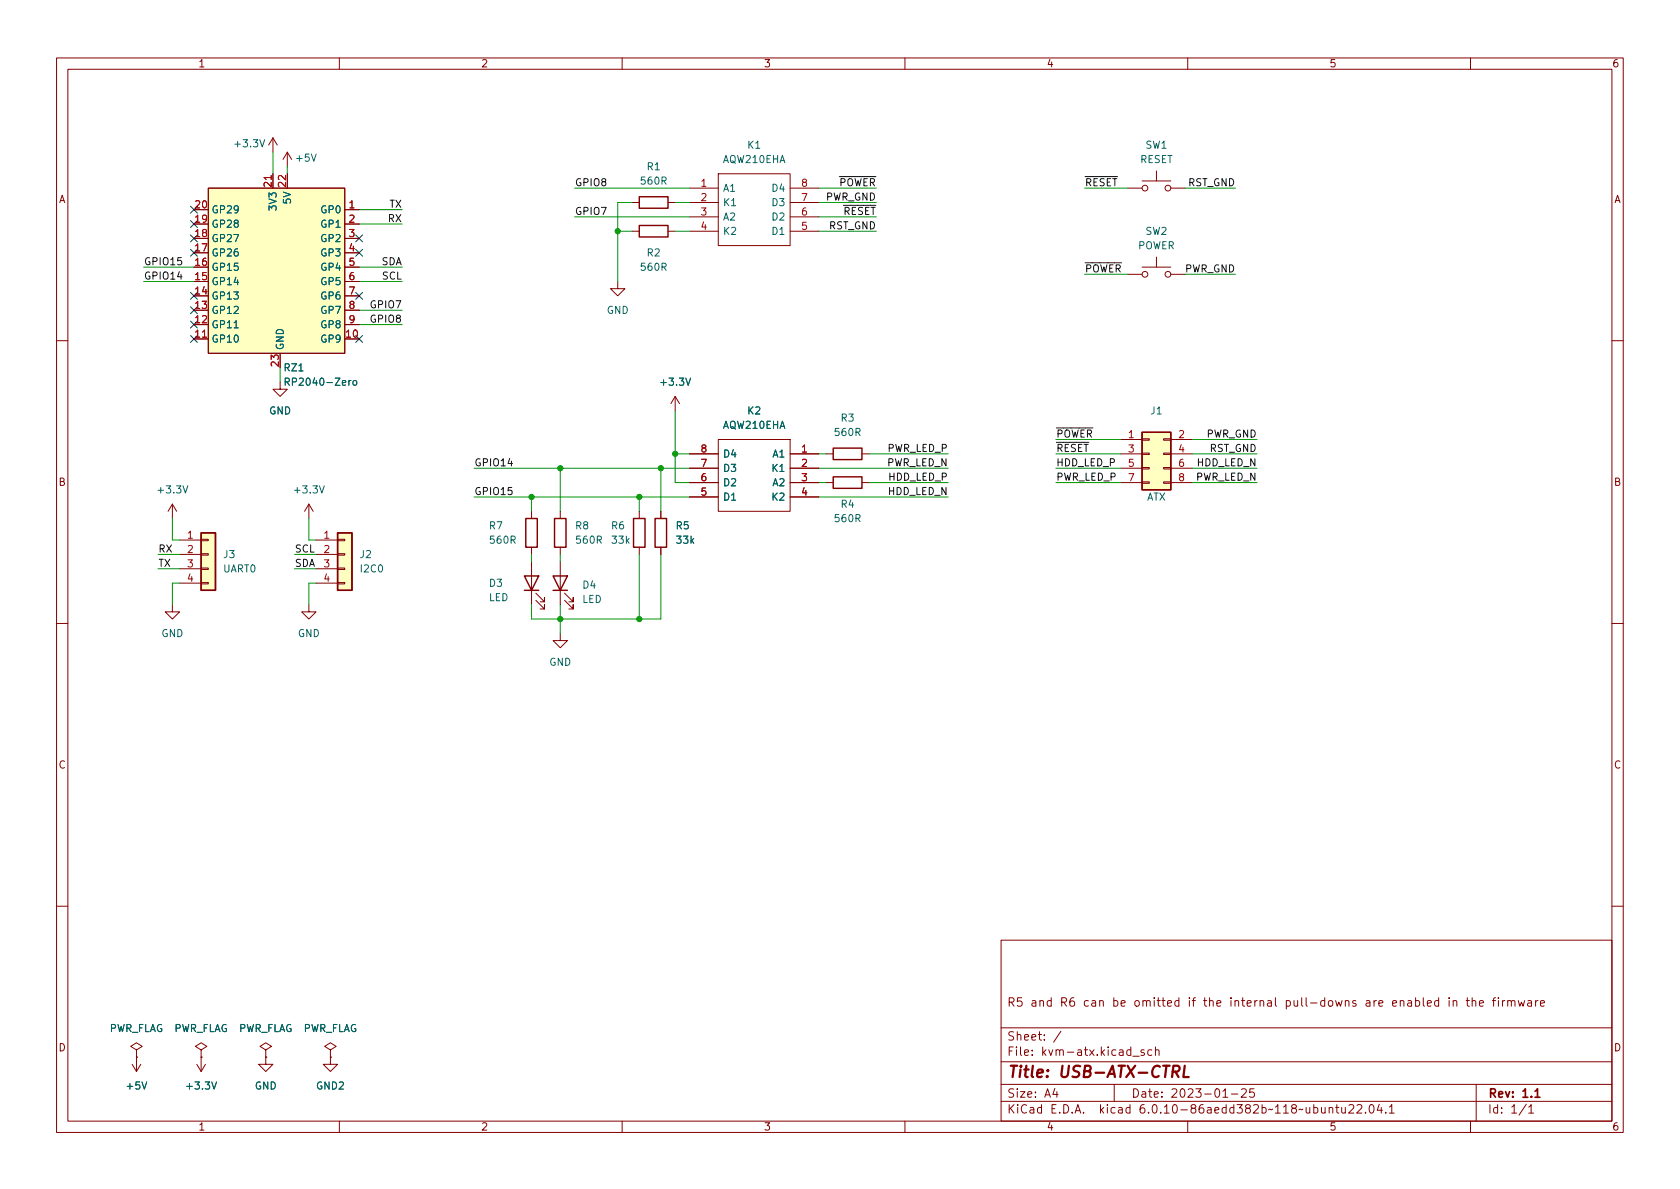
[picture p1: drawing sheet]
<svg xmlns="http://www.w3.org/2000/svg" width="297mm" height="210mm" viewBox="0 0 297 210" stroke-linecap="round" stroke-linejoin="round" font-family="sans-serif">
<g fill="none" stroke="#840000" stroke-width=".18">
<path d="M10 10.2h277v190.1h-277zM12 12.2h273v186.1h-273zM60 10.2v2M110 10.2v2M160 10.2v2M210 10.2v2M260 10.2v2M36.8 33.3h24.2v29.2h-24.2zM48.3 24.4v2.5M48.3 30.7v2.6M48.3 24.4l.7 1.2M48.3 24.4l-.8 1.2"/>
<path d="M50.8 26.9l-.8 1.3M50.8 26.9v2.6M50.8 26.9l.8 1.3M61 37.1h2.5M61 39.6h2.5M111.8 35.8h1.2M118.1 35.8h1.3M121.9 33.3h5.1M121.9 35.8h5.1M121.9 38.3h5.1M127 30.7h12.7v12.7h-12.7zM139.7 33.3h5.1"/>
<path d="M139.7 35.8h5.1M139.7 38.3h5.1M199.4 33.3h2.5M201.9 32h5.1M204.5 30.2v1.8M207 33.3h2.5M34.3 59.9h2.5M61 42.2h2.5M61 44.7h2.5M61 47.2h2.5M61 49.8h2.5M61 52.3h2.5"/>
<path d="M61 54.9h2.5M61 57.4h2.5M109.2 49.8v1.2h1.3l-1.3 1.3-1.3-1.3h1.3M111.8 40.9h1.2M118.1 40.9h1.3M121.9 40.9h5.1M139.7 40.9h5.1M199.4 48.5h2.5M201.9 47.2h5.1M204.5 45.5v1.7M207 48.5h2.5M10 60.2h2"/>
<path d="M49.5 67.6v1.2h1.3l-1.3 1.3-1.2-1.3h1.2M119.4 70.1l-.8 1.3M119.4 70.1v2.5M119.4 70.1l.7 1.3M127 77.7h12.7v12.7h-12.7zM198.1 77.7h3.8M201.9 77.6h1.3v.2h-1.3zM205.7 77.6h1.3v.2h-1.3zM207 77.7h3.8M285 60.2h2M30.5 89.1l.7 1.3M30.5 89.1v2.6"/>
<path d="M30.5 89.1l-.8 1.3M31.7 95.5h3.9M31.7 98h3.9M35.6 97.9h1.2v.3h-1.2zM35.6 95.4h1.2v.2h-1.2zM54.6 89.1l.8 1.3M54.6 89.1v2.6M54.6 89.1l-.8 1.3M55.9 95.5h3.8M55.9 98h3.8M59.7 97.9h1.3v.3h-1.3zM59.7 95.4h1.3v.2h-1.3z"/>
<path d="M94 90.4v1.3M94 96.8v1.2M94 99.3v7.6M99.1 90.4v1.3M99.1 96.8v1.2M99.1 99.3v7.6M113 90.4v1.3M113 96.8v1.2M116.8 90.4v1.3M116.8 96.8v1.2M121.9 80.3h5.1M121.9 82.8h5.1"/>
<path d="M121.9 85.3h5.1M121.9 87.9h5.1M139.7 80.3h5.1M139.7 82.8h5.1M139.7 85.3h5.1M139.7 87.9h5.1M146 80.3h1.3M146 85.3h1.3M152.4 80.3h1.3M152.4 85.3h1.3M198.1 80.3h3.8M198.1 82.8h3.8"/>
<path d="M198.1 85.3h3.8M201.9 85.2h1.3v.3h-1.3zM201.9 82.7h1.3v.2h-1.3zM201.9 80.1h1.3v.3h-1.3zM205.7 85.2h1.3v.3h-1.3zM205.7 82.7h1.3v.2h-1.3zM205.7 80.1h1.3v.3h-1.3zM207 80.3h3.8M207 82.8h3.8M207 85.3h3.8M10 110.2h2M30.5 106.9v1.3h1.2l-1.2 1.3-1.3-1.3h1.3"/>
<path d="M31.7 100.6h3.9M31.7 103.1h3.9M35.6 103h1.2v.2h-1.2zM35.6 100.5h1.2v.2h-1.2zM54.6 106.9v1.3h1.3l-1.3 1.3-1.3-1.3h1.3M55.9 100.6h3.8M55.9 103.1h3.8M59.7 103h1.3v.2h-1.3zM59.7 100.5h1.3v.2h-1.3zM94.7 106.2l1.6 1.5v-.8v.8h-.8M94.7 104.9l1.6 1.5v-.7v.7h-.8M99.1 112v1.3h1.2l-1.2 1.2-1.3-1.2h1.3"/>
<path d="M99.8 106.2l1.5 1.5v-.8v.8h-.7M99.8 104.9l1.5 1.5v-.7v.7h-.7M285 110.2h2M10 160.2h2M177 166.3h108v32h-108zM252.4 177.4l.7-.1-.1-.3-.4-.1-.2 .2v.8h.6M254.4 177l-.5-.1-.3 .3v.4l.2 .3h.6M254.4 176.4v1.5M256.2 176.4v.2M256.2 176.9v1M256.9 177.1l.2-.2 .4 .1 .1 .9M256.9 176.9v1"/>
<path d="M259.2 176.9h.6M259.4 176.4v1.3l.4 .2M260.3 177.1l.2-.2 .4 .1v.9M260.3 176.4v1.5M261.6 177.4l.7-.1-.1-.3-.4-.1-.2 .2 .1 .8h.5M263.9 176.9h.5M264.4 176.4l-.3 .2v1.3M264.9 176.4v.2M264.9 176.9v1M265.7 176.9v1M266.1 176.9l-.3 .1-.1 .2M266.6 177.1l.2-.2 .3 .1 .1 .9"/>
<path d="M266.6 176.9v1M267.2 177.1l.2-.2 .4 .1 .1 .9M268.4 176.9l.3 1 .3-.7 .3 .7 .3-1M270.1 177h.6l.1 .9M270.8 177.3l-.5 .1a.29 .29 0 0 0-.2 .2 .29 .29 0 0 0 .2 .3h.5M271.5 176.9v1M271.9 176.9l-.2 .1-.2 .2M272.4 177.4l.7-.1-.1-.3-.4-.1-.2 .2v.8h.6M285 160.2h2M23.4 188.2l.7 1.3M24.1 185.7l1-.7-1-.6-1 .6 1 .7v1.2M24.1 186.9h.1"/>
<path d="M24.1 186.9v2.6M24.9 188.2l-.8 1.3M34.8 188.2l.8 1.3M35.6 185.7l1-.7-1-.6-1.1 .6 1.1 .7v1.2M35.6 186.9h.1M35.6 186.9v2.6M36.3 188.2l-.7 1.3M47 186.9v1.3h1.3l-1.3 1.3-1.3-1.3h1.3M47 185.7l1-.7-1-.6-1 .6 1 .7v1.2M47 186.9h.1M58.4 185.7l1-.7-1-.6-1 .6 1 .7v1.2M58.4 186.9h.1"/>
<path d="M58.4 186.9v1.3h1.3l-1.3 1.3-1.3-1.3h1.3M60 198.3v2M110 198.3v2M160 198.3v2M177 194.8h108M177 191.8h108M177 187.8h108M177 181.8h108M186.5 192.5l-.4 1h1M186.9 193v1M187.6 182.4l-1.3 1.9M197 191.8v3"/>
<path d="M200.3 186.8h1.1M202.3 185.7l-.4-.1-.2 .2 .1 .3 .5 .1v.4h-.6M203.6 185.7l-.4-.1-.3 .3v.4l.2 .3h.5M204.3 185.8l.2-.2 .4 .1v.9M204.3 185.1v1.5M210 198.3v2M216.2 194h.9M217.7 193.5h1.2M219.5 192.7l.6-.2 .2 .2 .1 .3-1 1h1M221.7 192.5h-.7l-.1 .7 .2-.1 .5 .1 .2 .2-.1 .5-.2 .1-.6-.1M235 196l.2-.2 .4 .1v.9M235 195.8v1"/>
<path d="M236.1 195.8h.6M236.4 195.3v1.3l.3 .2M237.2 195.8l.1 1h.3l.3-.1M237.9 195.8v1M238.5 195.5l.6-.2 .2 .2 .1 .3-1 1h1M239.9 195.5l.6-.2 .2 .2 .1 .3-.9 1h.9M241.4 196.7v.1M242.3 195.4l.1-.1a.81 .81 0 0 1 .6 .7 .81 .81 0 0 1-.3 .8h-.1a.81 .81 0 0 1-.6-.6 .81 .81 0 0 1 .3-.8zM243.9 195.3l-.4 1h.9M244.2 195.8v1M245 196.7v.1M245.6 195.8l.5-.5v1.5"/>
<path d="M245.6 196.8h.9M260 198.3v2M261 191.8v6.5M269.9 195.3l-1.3 1.9M270.3 195.8l.4-.5v1.5M270.3 196.8h.9"/>
<circle cx="202.4" cy="33.3" r=".51"/>
<circle cx="206.5" cy="33.3" r=".51"/>
<circle cx="202.4" cy="48.5" r=".51"/>
<circle cx="206.5" cy="48.5" r=".51"/>
</g>
<path d="M271.4 193l.4-.5v1.5M271.4 194h.9" fill="none" stroke="#840000" stroke-width=".3"/>
<path d="M207.3 189.5h.8a.55 .55 0 0 0 .5-.5 .55 .55 0 0 0-.4-.5h-.7l-.3 2M207.8 189.5l.6 1M209.5 188.5l-.3 2h1" fill="none" stroke="#840000" stroke-width=".4"/>
<g fill="none" stroke="#840000" stroke-width=".25">
<path d="M113 39.9h5.1v2h-5.1zM113 34.8h5.1v2h-5.1zM147.3 79.2h5.1v2.1h-5.1zM201.9 76.4h5.1v10.2h-5.1zM35.6 94.2h2.5v10.2h-2.5zM59.7 94.2h2.5v10.2h-2.5zM93 91.7h2v5.1h-2zM98 91.7h2.1v5.1h-2.1zM112 91.7h2v5.1h-2zM115.8 91.7h2.1v5.1h-2.1zM147.3 84.3h5.1v2.1h-5.1zM92.7 101.8h2.5l-1.2 2.6z"/>
<path d="M92.7 104.4h2.5M97.8 101.8h2.5l-1.2 2.6zM97.8 104.4h2.5"/>
</g>
<g fill="#ffffc2" stroke="#ffffc2" stroke-width=".18">
<path d="M36.8 33.3h24.2v29.2h-24.2z"/>
<path d="M201.9 76.4h5.1v10.2h-5.1z"/>
<path d="M35.6 94.2h2.5v10.2h-2.5z"/>
<path d="M59.7 94.2h2.5v10.2h-2.5z"/>
</g>
<path d="M50.4 67.5h.6l.2-.2-.1-.3-.7-.1v1.2M50.7 67.5l.5 .6M62.5 67.4l.1-.1 .4 .1 .1 .5-.1 .2h-.4l-.1-.1z" fill="none" stroke="#006464" stroke-width=".18"/>
<g fill="none" stroke="#009600" stroke-width=".18">
<path d="M48.3 26.9v3.8M50.8 29.5v1.2M63.5 37.1h7.6M63.5 39.6h7.6M101.6 33.3h20.3M101.6 38.3h20.3M111.8 35.8h-2.6v14M119.4 35.8h2.5M144.8 35.8h10.1M144.8 33.3h10.1M144.8 38.3h10.1M191.8 33.3h7.6"/>
<path d="M209.5 33.3h8.9M25.4 49.8h8.9M25.4 47.2h8.9M63.5 54.9h7.6M63.5 49.8h7.6M63.5 47.2h7.6M63.5 57.4h7.6M109.2 40.9h2.6M119.4 40.9h2.5M144.8 40.9h10.1M191.8 48.5h7.6M209.5 48.5h8.9"/>
<path d="M49.5 65v2.6M119.4 72.6v12.7h2.5M186.7 77.7h11.4M210.8 77.7h11.4M27.9 98h3.8M30.5 91.7v3.8h1.2M52.1 98h3.8M54.6 91.7v3.8h1.3M83.8 82.8h38.1M83.8 87.9h38.1M94 87.9v2.5M94 98v1.3"/>
<path d="M99.1 82.8v7.6M99.1 98v1.3M113 87.9v2.5M113 98v11.5M116.8 98v11.5h-22.8v-2.6M116.8 82.8v7.6M119.4 80.3h2.5M144.8 85.3h1.2M144.8 80.3h1.2M144.8 82.8h22.8M144.8 87.9h22.8M153.7 85.3h13.9"/>
<path d="M153.7 80.3h13.9M186.7 85.3h11.4M186.7 80.3h11.4M186.7 82.8h11.4M210.8 85.3h11.4M210.8 80.3h11.4M210.8 82.8h11.4M27.9 100.6h3.8M31.7 103.1h-1.2v3.8M52.1 100.6h3.8M55.9 103.1h-1.3v3.8M99.1 106.9v5.1"/>
</g>
<g fill="none" stroke="#000084" stroke-width=".18">
<path d="M33.7 36.5l1.2 1.2M33.7 39l1.2 1.2M34.9 36.5l-1.2 1.2M34.9 39l-1.2 1.2M33.7 41.5l1.2 1.3M33.7 59.3l1.2 1.2M33.7 56.8l1.2 1.2M33.7 54.2l1.2 1.3M33.7 44.1l1.2 1.2M33.7 51.7l1.2 1.2M34.9 41.5l-1.2 1.3M34.9 59.3l-1.2 1.2"/>
<path d="M34.9 56.8l-1.2 1.2M34.9 54.2l-1.2 1.3M34.9 44.1l-1.2 1.2M34.9 51.7l-1.2 1.2M62.9 44.1l1.2 1.2M62.9 59.3l1.2 1.2M62.9 51.7l1.2 1.2M62.9 41.5l1.2 1.3M64.1 44.1l-1.2 1.2M64.1 59.3l-1.2 1.2M64.1 51.7l-1.2 1.2M64.1 41.5l-1.2 1.3"/>
</g>
<g fill="#009600" stroke="#009600" stroke-width=".18">
<circle cx="113" cy="109.5" r=".46"/>
<circle cx="113" cy="87.9" r=".46"/>
<circle cx="119.4" cy="80.3" r=".46"/>
<circle cx="116.8" cy="82.8" r=".46"/>
<circle cx="99.1" cy="109.5" r=".46"/>
<circle cx="109.2" cy="40.9" r=".46"/>
<circle cx="99.1" cy="82.8" r=".46"/>
<circle cx="94" cy="87.9" r=".46"/>
</g>
<text font-size="2.8" fill="#840000" x="178" y="190.6">Title: USB-ATX-CTRL</text>
<g font-size="2.1" fill="#840000">
<text x="178" y="178">R5 and R6 can be omitted if the internal pull-downs are enabled in the firmware</text>
<text x="178" y="184">Sheet: /</text>
<text x="178" y="186.7">File: kvm-atx.kicad_sch</text>
<text x="178" y="196.9">KiCad E.D.A. kicad 6.0.10-86aedd382b~118~ubuntu22.04.1</text>
<text x="178" y="194.1">Size: A4</text>
<text x="200" y="194.1">Date: 2023-01-25</text>
<text x="263" y="194.1">Rev: 1.1</text>
<text x="263" y="196.9">Id: 1/1</text>
</g>
<g font-size="1.8" fill="#840000">
<text x="35" y="11.9">1</text>
<text x="85" y="11.9">2</text>
<text x="135" y="11.9">3</text>
<text x="185" y="11.9">4</text>
<text x="235" y="11.9">5</text>
<text x="285" y="11.9">6</text>
<text x="10.3" y="35.9">A</text>
<text x="285.3" y="35.9">A</text>
<text x="10.3" y="85.9">B</text>
<text x="285.3" y="85.9">B</text>
<text x="10.3" y="135.9">C</text>
<text x="285.3" y="135.9">C</text>
<text x="10.3" y="185.9">D</text>
<text x="285.3" y="185.9">D</text>
<text x="35" y="199.9">1</text>
<text x="85" y="199.9">2</text>
<text x="135" y="199.9">3</text>
<text x="185" y="199.9">4</text>
<text x="235" y="199.9">5</text>
<text x="285" y="199.9">6</text>
</g>
<g font-size="1.8" fill="#006464">
<text x="41.7" y="26">+3.3V</text>
<text x="52.5" y="28.6">+5V</text>
<text x="127.8" y="28.8">AQW210EHA</text>
<text x="132.2" y="26.3">K1</text>
<text x="201.5" y="28.8">RESET</text>
<text x="202.6" y="26.3">SW1</text>
<text x="51.4" y="35.9" transform="rotate(-90 51.4 35.9)">5V</text>
<text x="113.5" y="32.6">560R</text>
<text x="114.4" y="30.1">R1</text>
<text x="127.8" y="33.9">A1</text>
<text x="136.7" y="33.9">D4</text>
<text x="37.3" y="40.3">GP28</text>
<text x="37.3" y="37.7">GP29</text>
<text x="48.9" y="36.9" transform="rotate(-90 48.9 36.9)">3V3</text>
<text x="56.9" y="37.7">GP0</text>
<text x="56.9" y="40.3">GP1</text>
<text x="127.8" y="36.4">K1</text>
<text x="127.8" y="39">A2</text>
<text x="127.8" y="41.5">K2</text>
<text x="136.7" y="41.5">D1</text>
<text x="136.7" y="39">D2</text>
<text x="136.7" y="36.4">D3</text>
<text x="202.6" y="41.5">SW2</text>
<text x="37.3" y="47.9">GP15</text>
<text x="37.3" y="45.3">GP26</text>
<text x="37.3" y="42.8">GP27</text>
<text x="56.9" y="42.8">GP2</text>
<text x="56.9" y="45.3">GP3</text>
<text x="56.9" y="47.9">GP4</text>
<text x="113.5" y="47.9">560R</text>
<text x="114.4" y="45.3">R2</text>
<text x="201.1" y="44.1">POWER</text>
<text x="37.3" y="53">GP13</text>
<text x="37.3" y="50.4">GP14</text>
<text x="56.9" y="50.4">GP5</text>
<text x="56.9" y="53">GP6</text>
<text x="37.3" y="58">GP11</text>
<text x="37.3" y="55.5">GP12</text>
<text x="56.9" y="55.5">GP7</text>
<text x="56.9" y="58">GP8</text>
<text x="107.3" y="55.5">GND</text>
<text x="37.3" y="60.6">GP10</text>
<text x="50.2" y="62" transform="rotate(-90 50.2 62)">GND</text>
<text x="50.3" y="65.7">RZ1</text>
<text x="56.9" y="60.6">GP9</text>
<text x="51.3" y="68.2">RP2040-Zero</text>
<text x="117" y="68.2">+3.3V</text>
<text x="47.6" y="73.3">GND</text>
<text x="127.8" y="75.8">AQW210EHA</text>
<text x="132.2" y="73.3">K2</text>
<text x="147.7" y="77.1">560R</text>
<text x="148.7" y="74.5">R3</text>
<text x="203.5" y="73.3">J1</text>
<text x="127.8" y="83.4">D3</text>
<text x="127.8" y="80.9">D4</text>
<text x="136.7" y="80.9">A1</text>
<text x="136.7" y="83.4">K1</text>
<text x="28.1" y="87.2">+3.3V</text>
<text x="52.3" y="87.2">+3.3V</text>
<text x="127.8" y="88.5">D1</text>
<text x="127.8" y="86">D2</text>
<text x="136.7" y="86">A2</text>
<text x="136.7" y="88.5">K2</text>
<text x="148.7" y="89.8">R4</text>
<text x="202.7" y="88.5">ATX</text>
<text x="86.5" y="93.6">R7</text>
<text x="101.8" y="93.6">R8</text>
<text x="108.1" y="93.6">R6</text>
<text x="119.6" y="93.6">R5</text>
<text x="147.7" y="92.3">560R</text>
<text x="39.4" y="101.2">UART0</text>
<text x="39.6" y="98.7">J3</text>
<text x="63.7" y="98.7">J2</text>
<text x="63.9" y="101.2">I2C0</text>
<text x="86.8" y="96.1">560R</text>
<text x="102" y="96.1">560R</text>
<text x="108.3" y="96.1">33k</text>
<text x="119.7" y="96.1">33k</text>
<text x="86.4" y="106.3">LED</text>
<text x="86.5" y="103.8">D3</text>
<text x="102.9" y="106.6">LED</text>
<text x="103.1" y="104.1">D4</text>
<text x="28.5" y="112.6">GND</text>
<text x="52.6" y="112.6">GND</text>
<text x="97.1" y="117.7">GND</text>
<text x="19.2" y="182.5">PWR_FLAG</text>
<text x="30.6" y="182.5">PWR_FLAG</text>
<text x="42" y="182.5">PWR_FLAG</text>
<text x="53.5" y="182.5">PWR_FLAG</text>
<text x="22.5" y="192.7">+5V</text>
<text x="33.2" y="192.7">+3.3V</text>
<text x="45" y="192.7">GND</text>
<text x="56" y="192.7">GND2</text>
</g>
<g font-size="1.8" fill="#a90000">
<text x="48" y="33" transform="rotate(-90 48 33)">21</text>
<text x="50.5" y="33" transform="rotate(-90 50.5 33)">22</text>
<text x="124" y="33">1</text>
<text x="124" y="35.6">2</text>
<text x="141.7" y="35.6">7</text>
<text x="141.7" y="33">8</text>
<text x="34.6" y="41.9">18</text>
<text x="34.6" y="39.4">19</text>
<text x="34.6" y="36.8">20</text>
<text x="61.7" y="36.8">1</text>
<text x="61.7" y="39.4">2</text>
<text x="61.7" y="41.9">3</text>
<text x="124" y="38.1">3</text>
<text x="124" y="40.6">4</text>
<text x="141.7" y="40.6">5</text>
<text x="141.7" y="38.1">6</text>
<text x="34.6" y="47">16</text>
<text x="34.6" y="44.4">17</text>
<text x="61.7" y="44.4">4</text>
<text x="61.7" y="47">5</text>
<text x="34.6" y="52.1">14</text>
<text x="34.6" y="49.5">15</text>
<text x="61.7" y="49.5">6</text>
<text x="61.7" y="52.1">7</text>
<text x="34.6" y="59.7">11</text>
<text x="34.6" y="57.1">12</text>
<text x="34.6" y="54.6">13</text>
<text x="61.2" y="59.7">10</text>
<text x="61.7" y="54.6">8</text>
<text x="61.7" y="57.1">9</text>
<text x="49.3" y="64.7" transform="rotate(-90 49.3 64.7)">23</text>
<text x="199.5" y="77.5">1</text>
<text x="208.4" y="77.5">2</text>
<text x="124" y="82.5">7</text>
<text x="124" y="80">8</text>
<text x="141.7" y="80">1</text>
<text x="141.7" y="82.5">2</text>
<text x="199.5" y="80">3</text>
<text x="199.5" y="82.5">5</text>
<text x="208.4" y="80">4</text>
<text x="208.4" y="82.5">6</text>
<text x="124" y="87.6">5</text>
<text x="124" y="85.1">6</text>
<text x="141.7" y="85.1">3</text>
<text x="141.7" y="87.6">4</text>
<text x="199.5" y="85.1">7</text>
<text x="208.4" y="85.1">8</text>
<text x="33.2" y="95.2">1</text>
<text x="57.3" y="95.2">1</text>
<text x="33.2" y="97.8">2</text>
<text x="33.2" y="100.3">3</text>
<text x="57.3" y="97.8">2</text>
<text x="57.3" y="100.3">3</text>
<text x="33.2" y="102.9">4</text>
<text x="57.3" y="102.9">4</text>
</g>
<g font-size="1.8" fill="#0f0f0f">
<text x="101.6" y="32.9">GPIO8</text>
<text x="145.9" y="35.5">PWR_GND</text>
<text x="146.9" y="32.9">~{POWER}</text>
<text x="191.8" y="32.9">~{RESET}</text>
<text x="210" y="32.9">RST_GND</text>
<text x="68.7" y="39.3">RX</text>
<text x="68.9" y="36.7">TX</text>
<text x="101.6" y="38">GPIO7</text>
<text x="146.5" y="40.5">RST_GND</text>
<text x="147.7" y="38">~{RESET}</text>
<text x="25.4" y="46.9">GPIO15</text>
<text x="67.4" y="46.9">SDA</text>
<text x="25.4" y="49.4">GPIO14</text>
<text x="67.6" y="49.4">SCL</text>
<text x="191.8" y="48.2">~{POWER}</text>
<text x="209.4" y="48.2">PWR_GND</text>
<text x="65.7" y="57">GPIO8</text>
<text x="65.7" y="54.5">GPIO7</text>
<text x="186.7" y="77.4">~{POWER}</text>
<text x="213.2" y="77.4">PWR_GND</text>
<text x="83.8" y="82.4">GPIO14</text>
<text x="156.7" y="82.4">PWR_LED_N</text>
<text x="156.8" y="79.9">PWR_LED_P</text>
<text x="186.7" y="79.9">~{RESET}</text>
<text x="186.7" y="82.4">HDD_LED_P</text>
<text x="211.6" y="82.4">HDD_LED_N</text>
<text x="213.8" y="79.9">RST_GND</text>
<text x="83.8" y="87.5">GPIO15</text>
<text x="157" y="87.5">HDD_LED_N</text>
<text x="157.1" y="85">HDD_LED_P</text>
<text x="186.7" y="85">PWR_LED_P</text>
<text x="211.3" y="85">PWR_LED_N</text>
<text x="27.9" y="100.2">TX</text>
<text x="27.9" y="97.7">RX</text>
<text x="52.1" y="97.7">SCL</text>
<text x="52.1" y="100.2">SDA</text>
</g>
</svg>
